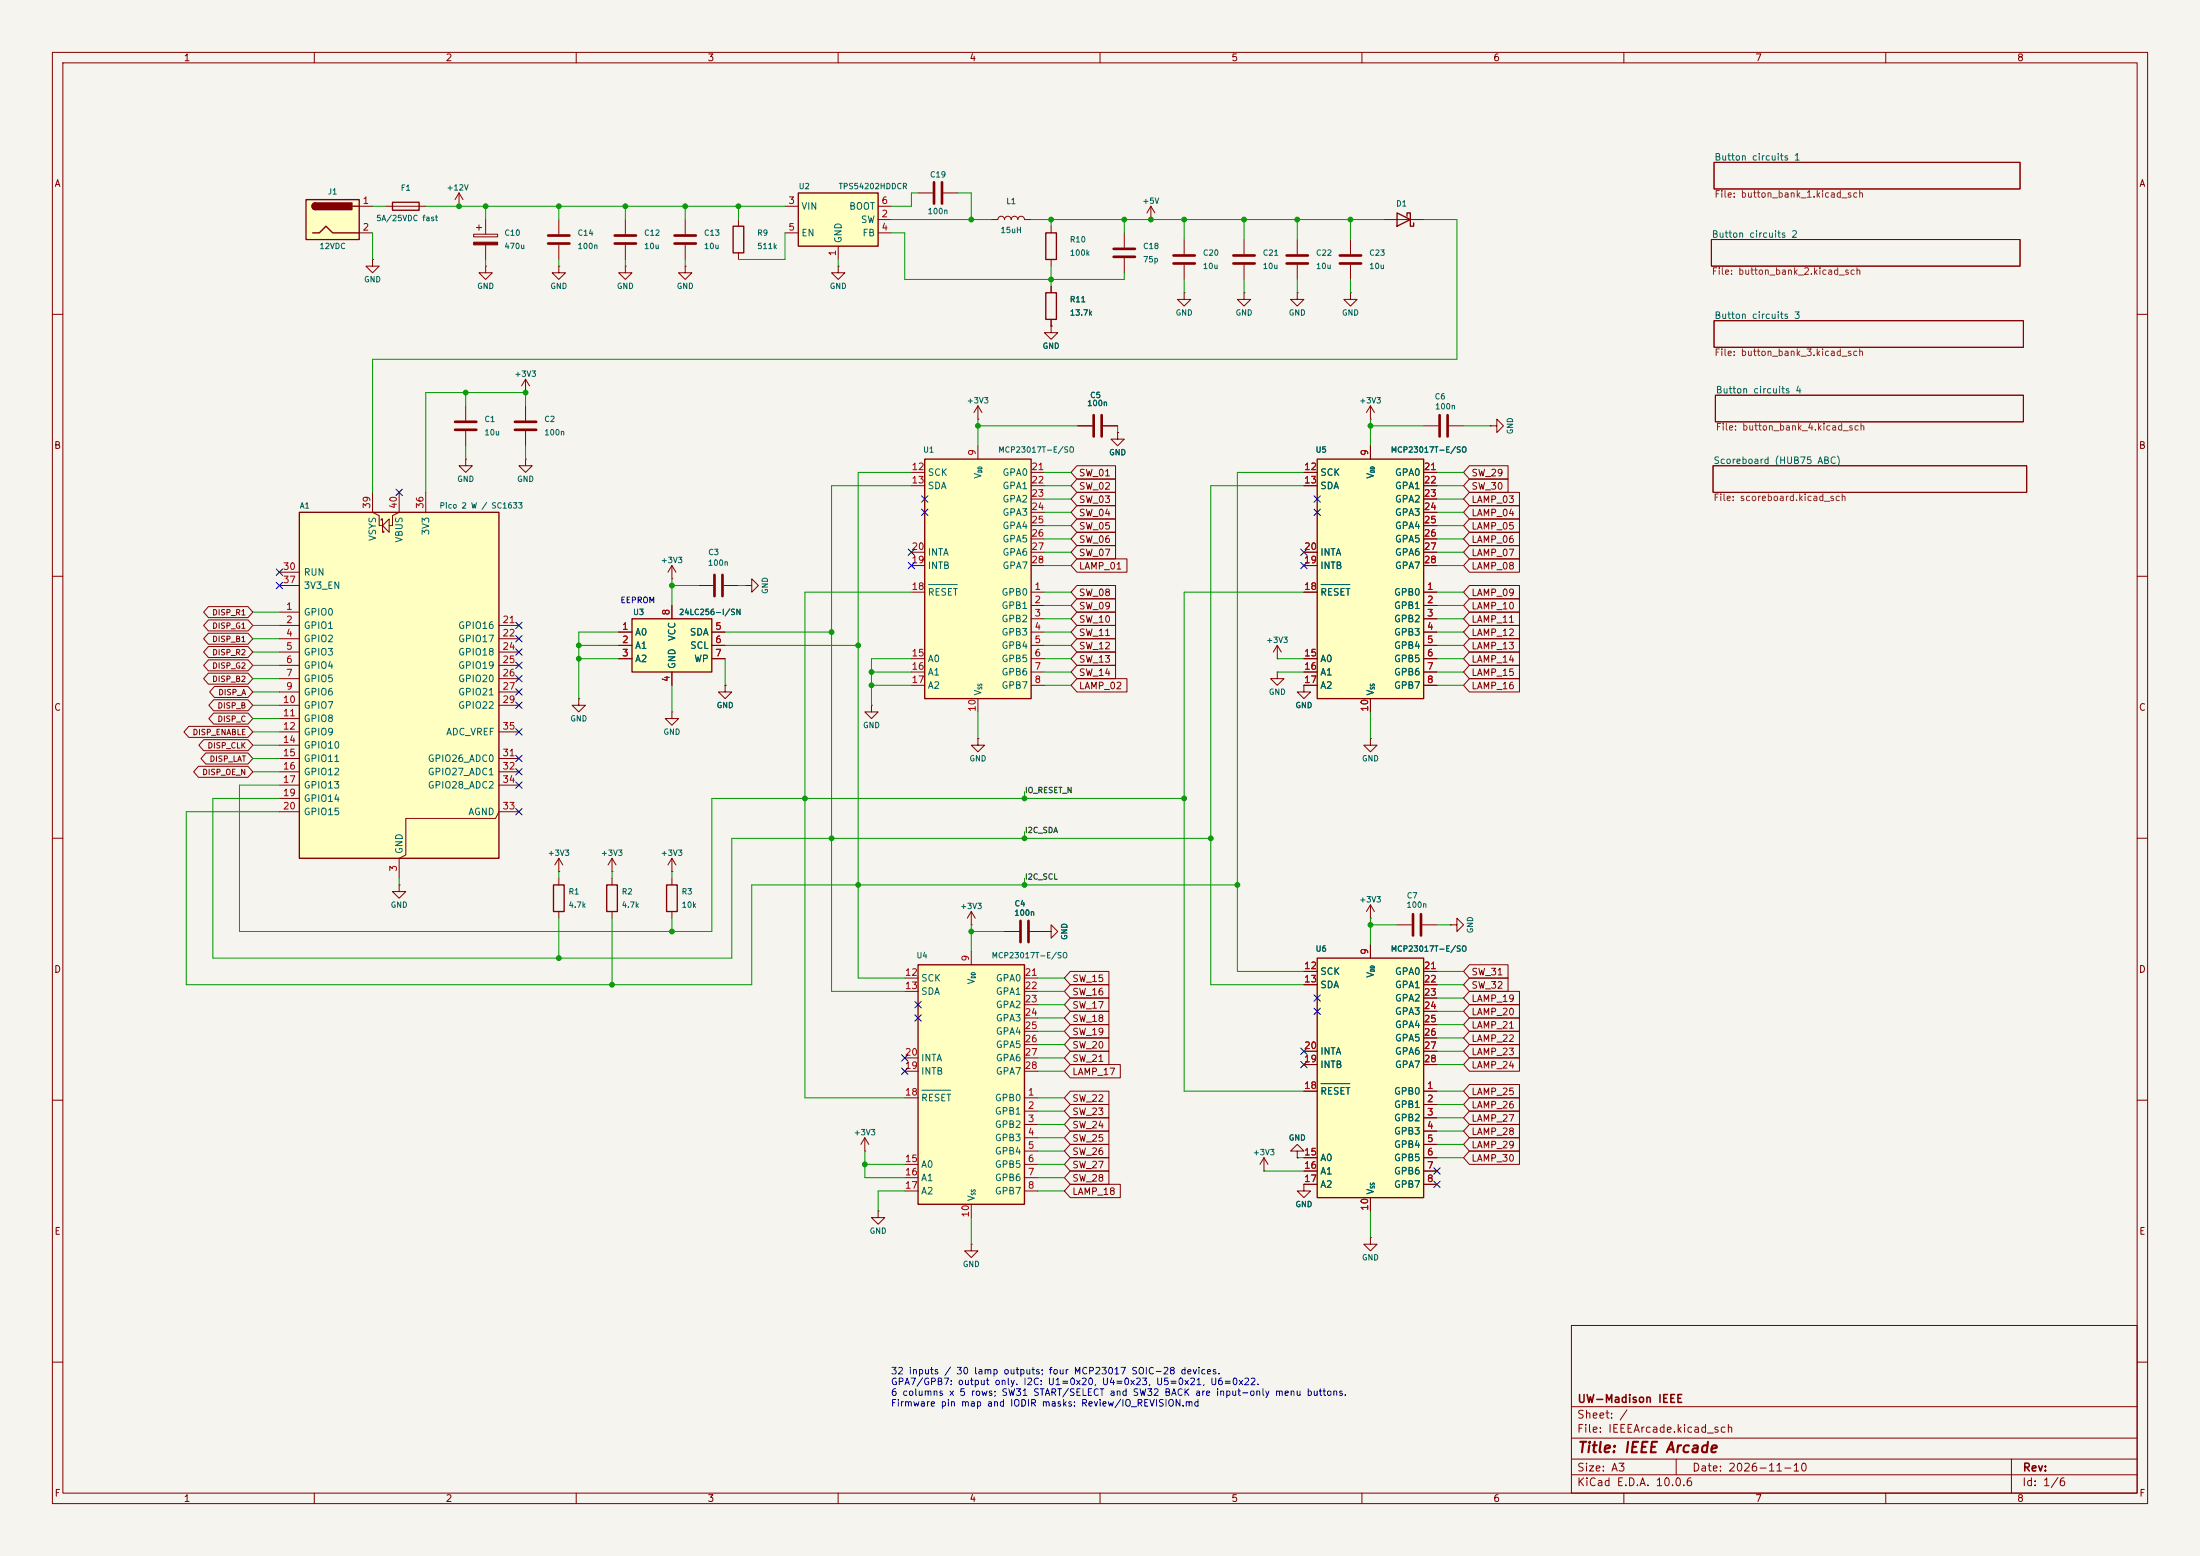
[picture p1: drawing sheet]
<svg xmlns="http://www.w3.org/2000/svg" width="420mm" height="297mm" viewBox="0 0 420 297" stroke-linecap="round" stroke-linejoin="round" font-family="sans-serif">
<path d="M0 0h420v297h-420z" fill="#f5f4ef" stroke="#f5f4ef" stroke-width=".19"/>
<g fill="none" stroke="#840000" stroke-width=".19">
<path d="M10 10h400v277h-400zM12 12h396v273h-396zM60 10v2M110 10v2M160 10v2M210 10v2M260 10v2M310 10v2M360 10v2M327.2 31h58.4v5.1h-58.4zM326.7 45.7h58.9v5.1h-58.9zM10 60h2"/>
<path d="M88.9 77.5v2.8M327.2 61.2h59.1v5.1h-59.1zM327.5 75.4h58.8v5.1h-58.8zM408 60h2M88.9 87.6v1.3h1.3l-1.3 1.3-1.3-1.3h1.3M88.9 87.6h.1M88.9 82.3v2.8M100.3 87.6v1.3h1.3l-1.3 1.3-1.2-1.3h1.2M100.3 87.6h.1M327 88.9h59.9v5.1h-59.9zM10 110h2M408 110h2"/>
<path d="M10 160h2M408 160h2M106.7 167.6v1.3M106.7 174v1.3M116.8 167.6v1.3M116.8 174v1.3M128.3 167.6v1.3M128.3 174v1.3M10 210h2M408 210h2M300 253h108v32h-108zM10 260h2"/>
<path d="M300 278.5h108M300 274.5h108M300 268.5h108M320 278.5v3M384 278.5v6.5M408 260h2M60 285v2M110 285v2M160 285v2M210 285v2M260 285v2M300 281.5h108"/>
<path d="M310 285v2M360 285v2"/>
</g>
<path d="M105.7 168.9h2v5.1h-2zM115.8 168.9h2.1v5.1h-2.1zM127.3 168.9h2v5.1h-2z" fill="none" stroke="#840000" stroke-width=".25"/>
<path d="M86.9 80.5h4M86.9 82h4" fill="none" stroke="#840000" stroke-width=".51"/>
<path d="M176.5 87.6h20.3v45.8h-20.3z" fill="#ffffc2"/>
<path d="M266.7 40.6l2.5 1.3-2.5 1.3zM268.6 41.3v-.7h.6v2.6h.7v-.7M176.5 87.6h20.3v45.8h-20.3z" fill="none" stroke="#840000" stroke-width=".25"/>
<g fill="none" stroke="#840000" stroke-width=".19">
<path d="M247.6 55.9v1.3h1.3l-1.3 1.2-1.2-1.2h1.2M247.6 55.9h.1M257.8 45.7v2.8M257.8 50.5v2.8M264.2 41.9h7.6M174 90.2h2.5M174 92.7h2.5M186.7 85.1v2.5M196.8 90.2h2.6M196.8 92.7h2.6M196.8 95.3h2.6M196.8 97.8h2.6"/>
<path d="M174 113h2.5M174 108h2.5M174 105.4h2.5M196.8 113h2.6M196.8 115.6h2.6M196.8 118.1h2.6M196.8 108h2.6M196.8 105.4h2.6M196.8 100.3h2.6M196.8 102.9h2.6M174 125.7h2.5M174 128.3h2.5"/>
<path d="M174 130.8h2.5M186.7 133.4v2.5M196.8 120.7h2.6M196.8 123.2h2.6M196.8 125.7h2.6M196.8 128.3h2.6M196.8 130.8h2.6"/>
</g>
<path d="M177.3 111.6h5.5" fill="none" stroke="#006464" stroke-width=".19"/>
<path d="M255.8 48.8h4M255.8 50.3h4" fill="none" stroke="#840000" stroke-width=".51"/>
<path d="M57.1 97.8h38.1v66h-38.1z" fill="#ffffc2"/>
<path d="M57.1 97.8h38.1v66h-38.1z" fill="none" stroke="#840000" stroke-width=".25"/>
<g fill="none" stroke="#840000" stroke-width=".19">
<path d="M71.1 49.5v1.3h1.3l-1.3 1.3-1.3-1.3h1.3M71.1 49.5h.1M71.1 94v3.8l1.3 .6v1.9h.6M72.8 99.3v-.2h.2v2.5h.3v-.3M76.2 94v3.8l-1.3 .6v1.9h-.6M81.3 94v3.8M53.3 116.8h3.8M53.3 119.4h3.8M53.3 109.2h3.8M53.3 111.8h3.8M73 100.3l1.3-1.2v2.5zM95.2 119.4h3.9"/>
<path d="M53.3 121.9h3.8M53.3 124.5h3.8M53.3 127h3.8M53.3 129.5h3.8M53.3 132.1h3.8M53.3 134.6h3.8M53.3 137.2h3.8M53.3 139.7h3.8M95.2 121.9h3.9M95.2 124.5h3.9M95.2 127h3.9M95.2 129.5h3.9"/>
<path d="M95.2 132.1h3.9M95.2 134.6h3.9M95.2 139.7h3.9M53.3 142.2h3.8M53.3 144.8h3.8M53.3 147.3h3.8M53.3 149.9h3.8M53.3 152.4h3.8M53.3 154.9h3.8M95.2 144.8h3.9M95.2 147.3h3.9M95.2 149.9h3.9"/>
<path d="M99.1 154.9h-3.9l-.6 1.3h-17.1v7l-1.3 .6v3.8"/>
</g>
<path d="M58.4 38.1h10.2v7.6h-10.2z" fill="#ffffc2"/>
<path d="M58.4 38.1h10.2v7.6h-10.2zM60.2 38.7a.64 .64 0 0 0-.6 .7 .64 .64 0 0 0 .6 .6M67.3 39.4h1.3M59.7 44.5h1.3l1.2-1.3 1.3 1.3h5.1" fill="none" stroke="#840000" stroke-width=".25"/>
<g fill="#840000" stroke="#840000" stroke-width=".25">
<path d="M59.7 38.9l.5-.2v1.3a.63 .63 0 0 1-.6-.4 .63 .63 0 0 1 .1-.7z"/>
<path d="M60.2 38.7h7v1.3h-7z"/>
</g>
<g fill="none" stroke="#840000" stroke-width=".19">
<path d="M68.6 39.4h2.5M68.6 44.5h2.5M237.5 45.7v2.8M237.5 50.5v2.8M100.3 74.9h.1M100.3 72.4l-.7 1.3M100.3 72.4l.8 1.3M100.3 72.4v2.5M100.3 77.5v2.8M100.3 82.3v2.8M185.4 237.5v1.3h1.3l-1.3 1.2-1.3-1.2h1.3M185.4 237.5h.1"/>
<path d="M261.6 236.2v1.3h1.3l-1.3 1.3-1.3-1.3h1.3M261.6 236.2h.1"/>
</g>
<path d="M235.5 48.8h4M235.5 50.3h4M98.3 80.5h4.1M98.3 82h4.1" fill="none" stroke="#840000" stroke-width=".51"/>
<path d="M152.4 36.8h15.2v10.2h-15.2z" fill="#ffffc2"/>
<path d="M74.9 38.6h5.1v1.5h-5.1zM152.4 36.8h15.2v10.2h-15.2zM140 43.2h2v5.1h-2zM199.6 55.9h2.1v5.1h-2.1z" fill="none" stroke="#840000" stroke-width=".25"/>
<g fill="none" stroke="#840000" stroke-width=".19">
<path d="M73.7 39.4h7.6M149.9 39.4h2.5M167.6 39.4h2.6M219.7 39.4l-.8 1.2M219.7 39.4l.8 1.2M219.7 39.4v2.5M106.7 50.8v1.3h1.2l-1.2 1.2-1.3-1.2h1.3M106.7 50.8h.1M106.7 41.9v2.8M106.7 46.7v2.8M119.4 50.8v1.3h1.2l-1.2 1.2-1.3-1.2h1.3M119.4 50.8h.1"/>
<path d="M119.4 41.9v2.8M119.4 46.7v2.8M130.8 50.8v1.3h1.3l-1.3 1.2-1.3-1.2h1.3M130.8 50.8h.1M130.8 41.9v2.8M130.8 46.7v2.8M141 41.9v1.3M141 48.3v1.2M149.9 44.5h2.5M160 50.8v1.3h1.3l-1.3 1.2-1.3-1.2h1.3M160 50.8h.1M160 47v2.5"/>
<path d="M167.6 41.9h2.6M167.6 44.5h2.6M200.7 54.6v1.3M219.7 41.9h.1M226.1 55.9v1.3h1.2l-1.2 1.2-1.3-1.2h1.3M226.1 55.9h.1M226.1 45.7v2.8M226.1 50.5v2.8M237.5 55.9v1.3h1.3l-1.3 1.2-1.3-1.2h1.3M237.5 55.9h.1M257.8 55.9v1.3h1.3l-1.3 1.2-1.3-1.2h1.3M257.8 55.9h.1"/>
<path d="M186.7 77.5l-.8 1.2M186.7 77.5l.8 1.2M186.7 77.5v2.5M200.7 62.2v1.3h1.2l-1.2 1.3-1.3-1.3h1.3M200.7 62.2h.1M200.7 61v1.2M186.7 80h.1"/>
</g>
<path d="M104.6 45h4.1M104.6 46.5h4.1M117.3 45h4.1M117.3 46.5h4.1M128.8 45h4M128.8 46.5h4M224 48.8h4.1M224 50.3h4.1" fill="none" stroke="#840000" stroke-width=".51"/>
<path d="M175.3 184.2h20.3v45.7h-20.3z" fill="#ffffc2"/>
<path d="M175.3 184.2h20.3v45.7h-20.3z" fill="none" stroke="#840000" stroke-width=".25"/>
<g fill="none" stroke="#840000" stroke-width=".19">
<path d="M133.3 111.8h2.8M138.2 111.8h2.8M172.7 186.7h2.6M172.7 189.2h2.6M185.4 181.6v2.6M195.6 186.7h2.5M195.6 189.2h2.5M195.6 191.8h2.5M195.6 194.3h2.5M195.6 196.9h2.5M195.6 199.4h2.5M172.7 209.6h2.6"/>
<path d="M172.7 204.5h2.6M172.7 201.9h2.6M195.6 209.6h2.5M195.6 212.1h2.5M195.6 214.6h2.5M195.6 217.2h2.5M195.6 219.7h2.5M195.6 204.5h2.5M195.6 201.9h2.5M172.7 222.2h2.6M172.7 224.8h2.6M172.7 227.3h2.6"/>
<path d="M185.4 229.9v2.5M195.6 222.2h2.5M195.6 224.8h2.5M195.6 227.3h2.5"/>
</g>
<path d="M176 208.1h5.5" fill="none" stroke="#006464" stroke-width=".19"/>
<path d="M136.4 109.7v4.1M137.9 109.7v4.1" fill="none" stroke="#840000" stroke-width=".51"/>
<path d="M120.6 118.1h15.3v10.2h-15.3z" fill="#ffffc2"/>
<path d="M120.6 118.1h15.3v10.2h-15.3z" fill="none" stroke="#840000" stroke-width=".25"/>
<g fill="none" stroke="#840000" stroke-width=".19">
<path d="M87.6 39.4h.1M87.6 36.8l-.7 1.3M87.6 36.8l.8 1.3M87.6 36.8v2.6M214.6 44.5v2.7M214.6 49.3v2.8M247.6 45.7v2.8M247.6 50.5v2.8M261.6 77.5l-.7 1.2M261.6 77.5l.8 1.2M261.6 77.5v2.5M205.7 81.3h2.8"/>
<path d="M210.6 81.3h2.8M213.4 82.6v1.2h1.2l-1.2 1.3-1.3-1.3h1.3M213.4 82.6h.1M261.6 80h.1M271.8 81.3h2.8M276.6 81.3h2.8M284.5 81.3h1.2v-1.3l1.3 1.3-1.3 1.3v-1.3M284.5 81.3h.1M128.3 110.5h.1M128.3 108v2.5M128.3 115.6v2.5M128.3 108l-.8 1.2"/>
<path d="M128.3 108l.7 1.2M142.2 111.8h1.3v-1.3l1.3 1.3-1.3 1.2v-1.2M142.2 111.8h.1M110.5 133.4v1.2h1.3l-1.3 1.3-1.3-1.3h1.3M110.5 133.4h.1M118.1 120.7h2.5M118.1 123.2h2.5M118.1 125.7h2.5M128.3 135.9v1.3h1.2l-1.2 1.2-1.3-1.2h1.3M128.3 135.9h.1M128.3 128.3v2.5M135.9 120.7h2.5"/>
<path d="M135.9 123.2h2.5M135.9 125.7h2.5M138.4 130.8v1.3h1.3l-1.3 1.3-1.2-1.3h1.2M138.4 130.8h.1M243.8 128.3v1.2h1.3l-1.3 1.3-1.2-1.3h1.2M243.8 128.3h.1M248.9 130.8v1.3h1.3l-1.3 1.3-1.3-1.3h1.3M248.9 130.8h.1M106.7 166.4h.1M106.7 163.8l-.8 1.3M106.7 163.8l.7 1.3M106.7 163.8v2.6"/>
<path d="M116.8 166.4h.1M116.8 163.8l-.7 1.3M116.8 163.8l.8 1.3M116.8 163.8v2.6M128.3 166.4h.1M128.3 163.8v2.6M128.3 163.8l-.8 1.3M128.3 163.8l.7 1.3M165.1 219.7h.1M165.1 217.2l-.8 1.2M165.1 217.2l.8 1.2M165.1 217.2v2.5"/>
<path d="M167.6 231.1v1.3h1.3l-1.3 1.3-1.2-1.3h1.2M167.6 231.1h.1"/>
</g>
<path d="M212.6 47.5h4.1M212.6 49h4.1M245.6 48.8h4.1M245.6 50.3h4.1M208.8 79.2v4.1M210.3 79.2v4.1M274.8 79.2v4.1M276.4 79.2v4.1" fill="none" stroke="#840000" stroke-width=".51"/>
<path d="M251.5 87.6h20.3v45.8h-20.3z" fill="#ffffc2"/>
<path d="M251.5 87.6h20.3v45.8h-20.3z" fill="none" stroke="#840000" stroke-width=".25"/>
<g fill="none" stroke="#840000" stroke-width=".19">
<path d="M248.9 90.2h2.6M248.9 92.7h2.6M261.6 85.1v2.5M271.8 90.2h2.5M271.8 92.7h2.5M271.8 95.3h2.5M271.8 97.8h2.5M248.9 113h2.6M248.9 108h2.6M248.9 105.4h2.6M271.8 113h2.5M271.8 115.6h2.5"/>
<path d="M271.8 118.1h2.5M271.8 108h2.5M271.8 105.4h2.5M271.8 100.3h2.5M271.8 102.9h2.5M166.4 134.6v1.3h1.2l-1.2 1.3-1.3-1.3h1.3M166.4 134.6h.1M243.8 125.7h.1M243.8 123.2l-.7 1.3M243.8 123.2l.8 1.3M243.8 123.2v2.5M248.9 125.7h2.6"/>
<path d="M248.9 128.3h2.6M248.9 130.8h2.6M261.6 133.4v2.5M271.8 120.7h2.5M271.8 123.2h2.5M271.8 125.7h2.5M271.8 128.3h2.5M271.8 130.8h2.5M186.7 141v1.2h1.3l-1.3 1.3-1.3-1.3h1.3M186.7 141h.1M261.6 141v1.2h1.3l-1.3 1.3-1.3-1.3h1.3M261.6 141h.1"/>
<path d="M261.6 175.3h.1M261.6 172.7v2.6M261.6 172.7l-.7 1.3M261.6 172.7l.8 1.3M247.6 219.7h1.3l-1.3-1.3-1.2 1.3h1.2v1.3M241.3 223.5h.1M241.3 221l-.8 1.2M241.3 221l.8 1.2M241.3 221v2.5M247.6 221h.1"/>
</g>
<path d="M252.2 111.6h5.5" fill="none" stroke="#006464" stroke-width=".19"/>
<path d="M251.5 182.9h20.3v45.7h-20.3z" fill="#ffffc2"/>
<path d="M199.6 44.5h2.1v5h-2.1zM251.5 182.9h20.3v45.7h-20.3z" fill="none" stroke="#840000" stroke-width=".25"/>
<g fill="none" stroke="#840000" stroke-width=".19">
<path d="M175.3 36.8h2.8M180.1 36.8h2.8M90.4 44.7h4.6v.5h-4.6zM90.9 43.4h1M91.4 42.9v1M92.7 50.8v1.3h1.3l-1.3 1.2-1.3-1.2h1.3M92.7 50.8h.1M92.7 41.9v2.8M92.7 46.7v2.8M189.2 41.9h1.3a.64 .64 0 0 1 .6-.6 .64 .64 0 0 1 .7 .6 .64 .64 0 0 1 .6-.6 .64 .64 0 0 1 .6 .6 .64 .64 0 0 1 .7-.6 .64 .64 0 0 1 .6 .6 .64 .64 0 0 1 .6-.6 .64 .64 0 0 1 .7 .6h1.2M200.7 43.2v1.3M200.7 49.5v1.3"/>
<path d="M200.7 54.6v1.3M200.7 62.2h.1M200.7 61v1.2M205.6 94h7.4v2.5h-7.4l-1.1-1.2zM205.6 88.9h7.4v2.5h-7.4l-1.1-1.2zM205.6 91.4h7.4v2.6h-7.4l-1.1-1.3zM205.6 96.5h7.4v2.6h-7.4l-1.1-1.3zM205.6 99.1h7.4v2.5h-7.4l-1.1-1.3zM205.7 81.3h2.8M210.6 81.3h2.8M213.4 82.6h.1M248.9 90.2h2.6"/>
<path d="M248.9 92.7h2.6M261.6 85.1v2.5M271.8 90.2h2.5M271.8 92.7h2.5M271.8 95.3h2.5M271.8 97.8h2.5M280.5 91.4h7.4v2.6h-7.4l-1.1-1.3zM280.5 94h9.6v2.5h-9.6l-1.1-1.2zM280.5 96.5h9.6v2.6h-9.6l-1.1-1.3zM280.5 99.1h9.6v2.5h-9.6l-1.1-1.3zM280.5 88.9h7.4v2.5h-7.4l-1.1-1.2zM39.8 118.3h7.5l1 1.1-1 1h-7.5l-.9-1z"/>
<path d="M39.8 115.8h7.5l1 1-1 1.1h-7.5l-.9-1.1zM128.3 115.6v2.5M205.6 111.8h7.4v2.5h-7.4l-1.1-1.3zM205.6 114.3h7.4v2.5h-7.4l-1.1-1.2zM205.6 116.8h7.4v2.6h-7.4l-1.1-1.3zM205.6 119.4h7.4v2.5h-7.4l-1.1-1.2zM205.6 101.6h7.4v2.5h-7.4l-1.1-1.2zM205.6 104.1h7.4v2.6h-7.4l-1.1-1.3zM205.6 106.7h9.5v2.5h-9.5l-1.1-1.2zM248.9 113h2.6M248.9 108h2.6M248.9 105.4h2.6"/>
<path d="M271.8 113h2.5M271.8 115.6h2.5M271.8 118.1h2.5M271.8 108h2.5M271.8 105.4h2.5M271.8 100.3h2.5M271.8 102.9h2.5M280.5 116.8h9.6v2.6h-9.6l-1.1-1.3zM280.5 104.1h9.6v2.6h-9.6l-1.1-1.3zM280.5 106.7h9.6v2.5h-9.6l-1.1-1.2zM280.5 101.6h9.6v2.5h-9.6l-1.1-1.2zM280.5 119.4h9.6v2.5h-9.6l-1.1-1.2z"/>
<path d="M280.5 111.8h9.6v2.5h-9.6l-1.1-1.3zM280.5 114.3h9.6v2.5h-9.6l-1.1-1.2zM36 138.6h11.3l1 1.1-1 1.1h-11.3l-.9-1.1zM39.8 128.5h7.5l1 1-1 1.1h-7.5l-.9-1.1zM39.8 125.9h7.5l1 1.1-1 1.1h-7.5l-.9-1.1zM39.8 120.9h7.5l1 1-1 1.1h-7.5l-.9-1.1zM39.8 123.4h7.5l1 1.1-1 1h-7.5l-.9-1zM40.8 133.6h6.5l1 1-1 1.1h-6.5l-.9-1.1zM40.8 136.1h6.5l1 1.1-1 1h-6.5l-.9-1zM40.9 131h6.4l1 1.1-1 1h-6.4l-.9-1zM118.1 120.7h2.5M118.1 123.2h2.5"/>
<path d="M118.1 125.7h2.5M128.3 128.3v2.5M135.9 120.7h2.5M135.9 123.2h2.5M135.9 125.7h2.5M138.4 130.8h.1M205.6 121.9h7.4v2.6h-7.4l-1.1-1.3zM205.6 124.5h7.4v2.5h-7.4l-1.1-1.3zM205.6 127h7.4v2.5h-7.4l-1.1-1.2zM205.6 129.5h9.5v2.6h-9.5l-1.1-1.3zM248.9 130.8h.1M248.9 125.7h2.6"/>
<path d="M248.9 128.3h2.6M248.9 130.8h2.6M261.6 133.4v2.5M271.8 120.7h2.5M271.8 123.2h2.5M271.8 125.7h2.5M271.8 128.3h2.5M271.8 130.8h2.5M280.5 121.9h9.6v2.6h-9.6l-1.1-1.3zM280.5 124.5h9.6v2.5h-9.6l-1.1-1.3zM280.5 127h9.6v2.5h-9.6l-1.1-1.2zM280.5 129.5h9.6v2.6h-9.6l-1.1-1.3z"/>
<path d="M37.9 146.3h9.4l1 1-1 1.1h-9.4l-.9-1.1zM38.9 141.2h8.4l1 1-1 1.1h-8.4l-.9-1.1zM39.3 143.7h8l1 1.1-1 1h-8l-.9-1zM76.2 168.9v1.3h1.3l-1.3 1.3-1.3-1.3h1.3M76.2 168.9h.1M185.4 176.5h.1M185.4 174l-.7 1.3M185.4 174l.8 1.3M185.4 174v2.5M191.8 177.8h2.8M196.6 177.8h2.8M199.4 177.8h1.3v-1.3l1.2 1.3-1.2 1.3v-1.3"/>
<path d="M199.4 177.8h.1M266.7 176.5h2.8M271.5 176.5h2.8M276.9 176.5h1.2v-1.2l1.3 1.2-1.3 1.3v-1.3M276.9 176.5h.1M204.3 188h7.4v2.5h-7.4l-1.1-1.3zM204.3 190.5h7.4v2.5h-7.4l-1.1-1.2zM204.3 193h7.4v2.6h-7.4l-1.1-1.3zM204.3 195.6h7.4v2.5h-7.4l-1.1-1.2zM204.3 198.1h7.4v2.6h-7.4l-1.1-1.3zM204.3 185.4h7.4v2.6h-7.4l-1.1-1.3zM248.9 185.4h2.6"/>
<path d="M248.9 188h2.6M261.6 180.3v2.6M271.8 185.4h2.5M271.8 188h2.5M271.8 190.5h2.5M271.8 193h2.5M271.8 195.6h2.5M271.8 198.1h2.5M280.5 186.7h7.4v2.5h-7.4l-1.1-1.2zM280.5 189.2h9.6v2.6h-9.6l-1.1-1.3zM280.5 191.8h9.6v2.5h-9.6l-1.1-1.3zM280.5 194.3h9.6v2.6h-9.6l-1.1-1.3z"/>
<path d="M280.5 196.8h9.6v2.6h-9.6l-1.1-1.3zM280.5 199.4h9.6v2.5h-9.6l-1.1-1.2zM280.5 184.1h7.4v2.6h-7.4l-1.1-1.3zM204.3 208.3h7.4v2.5h-7.4l-1.1-1.2zM204.3 210.8h7.4v2.6h-7.4l-1.1-1.3zM204.3 213.4h7.4v2.5h-7.4l-1.1-1.3zM204.3 215.9h7.4v2.5h-7.4l-1.1-1.2zM204.3 218.4h7.4v2.6h-7.4l-1.1-1.3zM204.3 200.7h7.4v2.5h-7.4l-1.1-1.3zM204.3 203.2h9.6v2.5h-9.6l-1.1-1.2zM248.9 208.3h2.6M248.9 203.2h2.6"/>
<path d="M248.9 200.7h2.6M271.8 208.3h2.5M271.8 210.8h2.5M271.8 213.4h2.5M271.8 215.9h2.5M271.8 218.4h2.5M271.8 203.2h2.5M271.8 200.7h2.5M280.5 209.5h9.6v2.6h-9.6l-1.1-1.3zM280.5 212.1h9.6v2.5h-9.6l-1.1-1.2zM280.5 217.2h9.6v2.5h-9.6l-1.1-1.3zM280.5 219.7h9.6v2.6h-9.6l-1.1-1.3z"/>
<path d="M280.5 201.9h9.6v2.6h-9.6l-1.1-1.3zM280.5 207h9.6v2.6h-9.6l-1.1-1.3zM280.5 214.6h9.6v2.6h-9.6l-1.1-1.3zM204.3 221h7.4v2.5h-7.4l-1.1-1.3zM204.3 223.5h7.4v2.6h-7.4l-1.1-1.3zM204.3 226.1h9.6v2.5h-9.6l-1.1-1.3zM247.6 221h.1M248.9 226.1v1.2h1.3l-1.3 1.3-1.3-1.3h1.3M248.9 226.1h.1M248.9 221h2.6M248.9 223.5h2.6M248.9 226.1h2.6"/>
<path d="M261.6 228.6v2.5M271.8 221h2.5M271.8 223.5h2.5M271.8 226.1h2.5"/>
</g>
<path d="M252.2 111.6h5.5M252.2 206.8h5.5" fill="none" stroke="#006464" stroke-width=".19"/>
<path d="M178.3 34.8v4.1M179.8 34.8v4.1M194.8 175.8v4M196.3 175.8v4M269.7 174.5v4.1M271.3 174.5v4.1" fill="none" stroke="#840000" stroke-width=".51"/>
<path d="M90.4 46.2h4.6v.5h-4.6z" fill="#840000" stroke="#840000" stroke-width=".19"/>
<g fill="none" stroke="#009600" stroke-width=".19">
<path d="M71.1 39.4h2.6M81.3 39.4h68.6M92.7 39.4v2.5M106.7 39.4v2.5M119.4 39.4v2.5M130.8 39.4v2.5M141 39.4v2.5M175.3 36.8h-1.3v2.6h-3.8M182.9 36.8h2.5v5.1M71.1 44.5v5M92.7 49.5v1.3M106.7 49.5v1.3"/>
<path d="M119.4 49.5v1.3M130.8 49.5v1.3M149.9 44.5v5h-8.9M160 49.5v1.3M170.2 44.5h2.5v8.8h41.9v-1.2M170.2 41.9h19M196.8 41.9h67.4M200.7 41.9v1.3M200.7 50.8v3.8M214.6 41.9v2.6M226.1 41.9v3.8M226.1 53.3v2.6"/>
<path d="M237.5 41.9v3.8M237.5 53.3v2.6M247.6 41.9v3.8M247.6 53.3v2.6M257.8 41.9v3.8M257.8 53.3v2.6M271.8 41.9h6.3v26.7h-207v25.4M88.9 74.9v2.6M100.3 77.5v-2.6h-19v19.1M88.9 85.1v2.5M100.3 85.1v2.5M174 92.7h-15.3v96.5h14"/>
<path d="M174 90.2h-10.2v96.5h8.9M186.7 81.3h19M186.7 80v5.1M199.4 90.2h5.1M199.4 97.8h5.1M199.4 92.7h5.1M199.4 95.3h5.1M213.4 81.3v1.3M248.9 90.2h-12.7v95.2h12.7M248.9 92.7h-17.8v95.3h17.8M261.6 81.3h10.2M261.6 80v5.1"/>
<path d="M274.3 90.2h5.1M274.3 97.8h5.1M274.3 92.7h5.1M274.3 95.3h5.1M279.4 81.3h5.1M48.3 116.8h5M48.3 119.4h5M128.3 111.8h5M128.3 110.5v5.1M141 111.8h1.2M174 113h-20.3v96.6h19M199.4 100.3h5.1"/>
<path d="M199.4 113h5.1M199.4 102.9h5.1M199.4 108h5.1M199.4 118.1h5.1M199.4 115.6h5.1M199.4 105.4h5.1M248.9 113h-22.8v95.3h22.8M274.3 100.3h5.1M274.3 113h5.1M274.3 102.9h5.1M274.3 108h5.1M274.3 118.1h5.1"/>
<path d="M274.3 115.6h5.1M274.3 105.4h5.1M48.3 137.2h5M48.3 139.7h5M48.3 129.5h5M48.3 134.6h5M48.3 132.1h5M48.3 127h5M48.3 121.9h5M48.3 124.5h5M110.5 123.2h7.6M110.5 125.7h7.6"/>
<path d="M118.1 120.7h-7.6v12.7M128.3 130.8v5.1M138.4 123.2h25.4M138.4 120.7h20.3M138.4 125.7v5.1M166.4 128.3h7.6M166.4 130.8h7.6M174 125.7h-7.6v8.9M186.7 135.9v5.1M199.4 123.2h5.1M199.4 120.7h5.1M199.4 125.7h5.1"/>
<path d="M199.4 128.3h5.1M199.4 130.8h5.1M243.8 125.7h5.1M243.8 128.3h5.1M261.6 135.9v5.1M274.3 123.2h5.1M274.3 120.7h5.1M274.3 125.7h5.1M274.3 128.3h5.1M274.3 130.8h5.1M48.3 142.2h5M48.3 147.3h5"/>
<path d="M48.3 144.8h5M53.3 152.4h-12.7v30.5h99.1v-22.9h91.4M53.3 149.9h-7.6v27.9h90.2v-25.4h90.2M53.3 154.9h-17.7v33.1h107.9v-19.1h92.7M195.6 151.1v1.3M195.6 158.8v1.2M76.2 167.6v1.3M106.7 166.4v1.2M106.7 175.3v7.6M116.8 166.4v1.2M116.8 175.3v12.7M128.3 166.4v1.2"/>
<path d="M128.3 175.3v2.5M185.4 177.8h6.4M185.4 176.5v5.1M195.6 167.6v1.3M261.6 175.3v5M261.6 176.5h5.1M274.3 176.5h2.6M198.1 189.2h5.1M198.1 186.7h5.1M198.1 194.3h5.1M198.1 196.9h5.1M198.1 191.8h5.1"/>
<path d="M198.1 199.4h5.1M274.3 188h5.1M274.3 185.4h5.1M274.3 195.6h5.1M274.3 198.1h5.1M274.3 193h5.1M274.3 190.5h5.1M165.1 219.7v5.1h7.6M198.1 209.6h5.1M198.1 219.7h5.1M198.1 217.2h5.1M198.1 212.1h5.1"/>
<path d="M198.1 214.6h5.1M198.1 204.5h5.1M198.1 201.9h5.1M274.3 208.3h5.1M274.3 213.4h5.1M274.3 218.4h5.1M274.3 215.9h5.1M274.3 200.7h5.1M274.3 210.8h5.1M274.3 203.2h5.1M165.1 222.2h7.6M172.7 227.3h-5.1v3.8"/>
<path d="M185.4 232.4v5.1M198.1 222.2h5.1M198.1 224.8h5.1M198.1 227.3h5.1M241.3 223.5h7.6M247.6 221h1.3M261.6 231.1v5.1M274.3 221h5.1"/>
</g>
<g fill="none" stroke="#000084" stroke-width=".19">
<path d="M75.6 93.4l1.2 1.2M76.8 93.4l-1.2 1.2M175.9 94.6l1.2 1.3M175.9 97.2l1.2 1.2M177.1 94.6l-1.2 1.3M177.1 97.2l-1.2 1.2M250.9 94.6l1.2 1.3M250.9 97.2l1.2 1.2M252.1 94.6l-1.2 1.3M252.1 97.2l-1.2 1.2M52.7 111.2l1.2 1.2M52.7 108.6l1.2 1.2"/>
<path d="M53.9 111.2l-1.2 1.2M53.9 108.6l-1.2 1.2M98.5 118.8l1.2 1.2M99.7 118.8l-1.2 1.2M173.4 107.3l1.2 1.3M173.4 104.8l1.2 1.2M174.6 107.3l-1.2 1.3M174.6 104.8l-1.2 1.2M248.3 107.3l1.2 1.3M248.3 104.8l1.2 1.2M249.5 107.3l-1.2 1.3M249.5 104.8l-1.2 1.2"/>
<path d="M98.5 123.9l1.2 1.2M98.5 121.3l1.2 1.2M98.5 139.1l1.2 1.2M98.5 134l1.2 1.2M98.5 126.4l1.2 1.2M98.5 131.5l1.2 1.2M98.5 128.9l1.2 1.2M99.7 123.9l-1.2 1.2M99.7 121.3l-1.2 1.2M99.7 139.1l-1.2 1.2M99.7 134l-1.2 1.2M99.7 126.4l-1.2 1.2"/>
<path d="M99.7 131.5l-1.2 1.2M99.7 128.9l-1.2 1.2M98.5 146.7l1.2 1.2M98.5 144.2l1.2 1.2M98.5 154.3l1.2 1.2M98.5 149.3l1.2 1.2M99.7 146.7l-1.2 1.2M99.7 144.2l-1.2 1.2M99.7 154.3l-1.2 1.2M99.7 149.3l-1.2 1.2M174.7 191.2l1.2 1.2M174.7 193.7l1.2 1.2"/>
<path d="M175.9 191.2l-1.2 1.2M175.9 193.7l-1.2 1.2M250.9 189.9l1.2 1.2M250.9 192.4l1.2 1.2M252.1 189.9l-1.2 1.2M252.1 192.4l-1.2 1.2M172.1 203.9l1.2 1.2M172.1 201.3l1.2 1.2M173.3 203.9l-1.2 1.2M173.3 201.3l-1.2 1.2M248.3 200.1l1.2 1.2M248.3 202.6l1.2 1.2"/>
<path d="M249.5 200.1l-1.2 1.2M249.5 202.6l-1.2 1.2M273.7 222.9l1.2 1.2M273.7 225.5l1.2 1.2M274.9 222.9l-1.2 1.2M274.9 225.5l-1.2 1.2"/>
</g>
<g fill="#009600" stroke="#009600" stroke-width=".19">
<circle cx="92.7" cy="39.4" r=".46"/>
<circle cx="87.6" cy="39.4" r=".46"/>
<circle cx="88.9" cy="74.9" r=".46"/>
<circle cx="100.3" cy="74.9" r=".46"/>
<circle cx="130.8" cy="39.4" r=".46"/>
<circle cx="141" cy="39.4" r=".46"/>
<circle cx="119.4" cy="39.4" r=".46"/>
<circle cx="106.7" cy="39.4" r=".46"/>
<circle cx="110.5" cy="125.7" r=".46"/>
<circle cx="128.3" cy="111.8" r=".46"/>
<circle cx="110.5" cy="123.2" r=".46"/>
<circle cx="116.8" cy="188" r=".46"/>
<circle cx="128.3" cy="177.8" r=".46"/>
<circle cx="163.8" cy="168.9" r=".46"/>
<circle cx="153.7" cy="152.4" r=".46"/>
<circle cx="158.7" cy="160" r=".46"/>
<circle cx="163.8" cy="123.2" r=".46"/>
<circle cx="158.7" cy="120.7" r=".46"/>
<circle cx="166.4" cy="128.3" r=".46"/>
<circle cx="166.4" cy="130.8" r=".46"/>
<circle cx="106.7" cy="182.9" r=".46"/>
<circle cx="165.1" cy="222.2" r=".46"/>
<circle cx="214.6" cy="41.9" r=".46"/>
<circle cx="226.1" cy="41.9" r=".46"/>
<circle cx="219.7" cy="41.9" r=".46"/>
<circle cx="247.6" cy="41.9" r=".46"/>
<circle cx="237.5" cy="41.9" r=".46"/>
<circle cx="257.8" cy="41.9" r=".46"/>
<circle cx="261.6" cy="81.3" r=".46"/>
<circle cx="185.4" cy="41.9" r=".46"/>
<circle cx="200.7" cy="53.3" r=".46"/>
<circle cx="186.7" cy="81.3" r=".46"/>
<circle cx="200.7" cy="41.9" r=".46"/>
<circle cx="195.6" cy="168.9" r=".46"/>
<circle cx="195.6" cy="160" r=".46"/>
<circle cx="195.6" cy="152.4" r=".46"/>
<circle cx="185.4" cy="177.8" r=".46"/>
<circle cx="236.2" cy="168.9" r=".46"/>
<circle cx="226.1" cy="152.4" r=".46"/>
<circle cx="261.6" cy="176.5" r=".46"/>
<circle cx="231.1" cy="160" r=".46"/>
</g>
<text font-size="2" fill="#840000" x="301" y="277.8">Title: IEEE Arcade</text>
<g font-size="1.5" fill="#840000">
<text x="301" y="268.1">UW-Madison IEEE</text>
<text x="300.9" y="273.8">File: IEEEArcade.kicad_sch</text>
<text x="300.9" y="271.1">Sheet: /</text>
<text x="300.9" y="281.2">Size: A3</text>
<text x="322.9" y="281.2">Date: 2026-11-10</text>
<text x="386" y="281.2">Rev:</text>
<text x="300.9" y="284">KiCad E.D.A. 10.0.6</text>
<text x="385.9" y="284">Id: 1/6</text>
</g>
<g font-size="1.3" fill="#840000">
<text x="35" y="12">1</text>
<text x="85" y="12">2</text>
<text x="135" y="12">3</text>
<text x="185" y="12">4</text>
<text x="235" y="12">5</text>
<text x="285" y="12">6</text>
<text x="335" y="12">7</text>
<text x="385" y="12">8</text>
<text x="10.3" y="36">A</text>
<text x="408.3" y="36">A</text>
<text x="10.2" y="86">B</text>
<text x="408.2" y="86">B</text>
<text x="205.9" y="91.2">SW_01</text>
<text x="205.9" y="93.8">SW_02</text>
<text x="280.8" y="93.8">SW_30</text>
<text x="280.8" y="91.2">SW_29</text>
<text x="205.9" y="96.3">SW_03</text>
<text x="205.9" y="98.8">SW_04</text>
<text x="205.9" y="101.4">SW_05</text>
<text x="280.8" y="96.3">LAMP_03</text>
<text x="280.8" y="98.8">LAMP_04</text>
<text x="280.8" y="101.4">LAMP_05</text>
<text x="205.9" y="103.9">SW_06</text>
<text x="205.9" y="106.5">SW_07</text>
<text x="280.8" y="106.5">LAMP_07</text>
<text x="280.8" y="103.9">LAMP_06</text>
<text x="205.9" y="109">LAMP_01</text>
<text x="280.8" y="109">LAMP_08</text>
<text x="205.9" y="114.1">SW_08</text>
<text x="205.9" y="116.6">SW_09</text>
<text x="205.9" y="119.2">SW_10</text>
<text x="280.8" y="119.2">LAMP_11</text>
<text x="280.8" y="114.1">LAMP_09</text>
<text x="280.8" y="116.6">LAMP_10</text>
<text x="205.9" y="121.7">SW_11</text>
<text x="205.9" y="124.2">SW_12</text>
<text x="280.8" y="121.7">LAMP_12</text>
<text x="280.8" y="124.2">LAMP_13</text>
<text x="205.9" y="126.8">SW_13</text>
<text x="205.9" y="129.3">SW_14</text>
<text x="205.9" y="131.9">LAMP_02</text>
<text x="280.8" y="126.8">LAMP_14</text>
<text x="280.8" y="129.3">LAMP_15</text>
<text x="280.8" y="131.9">LAMP_16</text>
<text x="10.2" y="136">C</text>
<text x="408.2" y="136">C</text>
<text x="10.2" y="186">D</text>
<text x="408.2" y="186">D</text>
<text x="204.6" y="190.3">SW_16</text>
<text x="204.6" y="187.7">SW_15</text>
<text x="280.8" y="189">SW_32</text>
<text x="280.8" y="191.6">LAMP_19</text>
<text x="280.8" y="186.5">SW_31</text>
<text x="204.6" y="192.8">SW_17</text>
<text x="204.6" y="195.4">SW_18</text>
<text x="204.6" y="197.9">SW_19</text>
<text x="280.8" y="194.1">LAMP_20</text>
<text x="280.8" y="196.6">LAMP_21</text>
<text x="204.6" y="200.4">SW_20</text>
<text x="204.6" y="203">SW_21</text>
<text x="280.8" y="199.2">LAMP_22</text>
<text x="280.8" y="201.7">LAMP_23</text>
<text x="204.6" y="205.5">LAMP_17</text>
<text x="280.8" y="204.3">LAMP_24</text>
<text x="280.8" y="209.3">LAMP_25</text>
<text x="204.6" y="210.6">SW_22</text>
<text x="204.6" y="213.1">SW_23</text>
<text x="204.6" y="215.7">SW_24</text>
<text x="280.8" y="211.9">LAMP_26</text>
<text x="280.8" y="214.4">LAMP_27</text>
<text x="204.6" y="218.2">SW_25</text>
<text x="204.6" y="220.8">SW_26</text>
<text x="280.8" y="219.5">LAMP_29</text>
<text x="280.8" y="217">LAMP_28</text>
<text x="204.6" y="223.3">SW_27</text>
<text x="204.6" y="225.8">SW_28</text>
<text x="280.8" y="222">LAMP_30</text>
<text x="204.6" y="228.4">LAMP_18</text>
<text x="10.3" y="236">E</text>
<text x="408.3" y="236">E</text>
<text x="10.3" y="286">F</text>
<text x="35" y="287">1</text>
<text x="85" y="287">2</text>
<text x="135" y="287">3</text>
<text x="185" y="287">4</text>
<text x="235" y="287">5</text>
<text x="285" y="287">6</text>
<text x="335" y="287">7</text>
<text x="385" y="287">8</text>
<text x="408.3" y="286">F</text>
</g>
<g font-size="1.3" fill="#006464">
<text x="327.2" y="31">Button circuits 1</text>
<text x="152.9" y="40.3">VIN</text>
<text x="162" y="40.3">BOOT</text>
<text x="152.9" y="45.4">EN</text>
<text x="161" y="46.5" transform="rotate(-90 161 46.5)">GND</text>
<text x="164.2" y="42.9">SW</text>
<text x="164.5" y="45.4">FB</text>
<text x="326.7" y="45.7">Button circuits 2</text>
<text x="327.2" y="61.2">Button circuits 3</text>
<text x="327.4" y="75.4">Button circuits 4</text>
<text x="327" y="88.9">Scoreboard (HUB75 ABC)</text>
<text x="177" y="91.1">SCK</text>
<text x="177" y="93.7">SDA</text>
<text x="187.7" y="91.5" transform="rotate(-90 187.7 91.5)">V</text>
<text x="191.3" y="91.1">GPA0</text>
<text x="191.3" y="93.7">GPA1</text>
<text x="251.9" y="91.1">SCK</text>
<text x="251.9" y="93.7">SDA</text>
<text x="262.6" y="91.5" transform="rotate(-90 262.6 91.5)">V</text>
<text x="266.2" y="91.1">GPA0</text>
<text x="266.2" y="93.7">GPA1</text>
<text x="191.3" y="96.2">GPA2</text>
<text x="191.3" y="98.8">GPA3</text>
<text x="191.3" y="101.3">GPA4</text>
<text x="266.2" y="96.2">GPA2</text>
<text x="266.2" y="98.8">GPA3</text>
<text x="266.2" y="101.3">GPA4</text>
<text x="72.1" y="103.4" transform="rotate(-90 72.1 103.4)">VSYS</text>
<text x="77.2" y="103.7" transform="rotate(-90 77.2 103.7)">VBUS</text>
<text x="82.2" y="102.3" transform="rotate(-90 82.2 102.3)">3V3</text>
<text x="177" y="106.4">INTA</text>
<text x="191.3" y="103.8">GPA5</text>
<text x="191.3" y="106.4">GPA6</text>
<text x="251.9" y="106.4">INTA</text>
<text x="266.2" y="103.8">GPA5</text>
<text x="266.2" y="106.4">GPA6</text>
<text x="57.9" y="110.2">RUN</text>
<text x="57.9" y="112.7">3V3_EN</text>
<text x="177" y="114">RESET</text>
<text x="177" y="108.9">INTB</text>
<text x="191.1" y="114">GPB0</text>
<text x="191.3" y="108.9">GPA7</text>
<text x="251.9" y="114">RESET</text>
<text x="251.9" y="108.9">INTB</text>
<text x="266" y="114">GPB0</text>
<text x="266.2" y="108.9">GPA7</text>
<text x="57.9" y="117.8">GPIO0</text>
<text x="191.1" y="116.5">GPB1</text>
<text x="191.1" y="119.1">GPB2</text>
<text x="266" y="116.5">GPB1</text>
<text x="266" y="119.1">GPB2</text>
<text x="57.9" y="120.3">GPIO1</text>
<text x="57.9" y="122.9">GPIO2</text>
<text x="57.9" y="125.4">GPIO3</text>
<text x="87.4" y="120.3">GPIO16</text>
<text x="87.4" y="122.9">GPIO17</text>
<text x="87.4" y="125.4">GPIO18</text>
<text x="121.1" y="121.6">A0</text>
<text x="121.1" y="124.2">A1</text>
<text x="129.2" y="122.5" transform="rotate(-90 129.2 122.5)">VCC</text>
<text x="131.6" y="121.6">SDA</text>
<text x="131.6" y="124.2">SCL</text>
<text x="191.1" y="121.6">GPB3</text>
<text x="191.1" y="124.2">GPB4</text>
<text x="266" y="121.6">GPB3</text>
<text x="266" y="124.2">GPB4</text>
<text x="57.9" y="128">GPIO4</text>
<text x="57.9" y="130.5">GPIO5</text>
<text x="87.4" y="128">GPIO19</text>
<text x="87.4" y="130.5">GPIO20</text>
<text x="121.1" y="126.7">A2</text>
<text x="129.2" y="127.8" transform="rotate(-90 129.2 127.8)">GND</text>
<text x="132.4" y="126.7">WP</text>
<text x="177" y="126.7">A0</text>
<text x="177" y="129.2">A1</text>
<text x="177" y="131.8">A2</text>
<text x="191.1" y="126.7">GPB5</text>
<text x="191.1" y="129.2">GPB6</text>
<text x="191.1" y="131.8">GPB7</text>
<text x="251.9" y="126.7">A0</text>
<text x="251.9" y="129.2">A1</text>
<text x="251.9" y="131.8">A2</text>
<text x="266" y="126.7">GPB5</text>
<text x="266" y="129.2">GPB6</text>
<text x="266" y="131.8">GPB7</text>
<text x="57.9" y="133">GPIO6</text>
<text x="57.9" y="135.6">GPIO7</text>
<text x="87.4" y="133">GPIO21</text>
<text x="87.4" y="135.6">GPIO22</text>
<text x="187.7" y="132.9" transform="rotate(-90 187.7 132.9)">V</text>
<text x="262.6" y="132.9" transform="rotate(-90 262.6 132.9)">V</text>
<text x="57.9" y="138.1">GPIO8</text>
<text x="57.9" y="140.7">GPIO9</text>
<text x="57.9" y="143.2">GPIO10</text>
<text x="85.1" y="140.7">ADC_VREF</text>
<text x="57.9" y="145.7">GPIO11</text>
<text x="57.9" y="148.3">GPIO12</text>
<text x="81.6" y="145.7">GPIO26_ADC0</text>
<text x="81.6" y="148.3">GPIO27_ADC1</text>
<text x="57.9" y="150.8">GPIO13</text>
<text x="57.9" y="153.4">GPIO14</text>
<text x="57.9" y="155.9">GPIO15</text>
<text x="81.6" y="150.8">GPIO28_ADC2</text>
<text x="89.3" y="155.9">AGND</text>
<text x="77.2" y="163.1" transform="rotate(-90 77.2 163.1)">GND</text>
<text x="175.7" y="187.7">SCK</text>
<text x="175.7" y="190.2">SDA</text>
<text x="186.4" y="188" transform="rotate(-90 186.4 188)">V</text>
<text x="190" y="187.7">GPA0</text>
<text x="190" y="190.2">GPA1</text>
<text x="251.9" y="186.4">SCK</text>
<text x="251.9" y="188.9">SDA</text>
<text x="262.6" y="186.7" transform="rotate(-90 262.6 186.7)">V</text>
<text x="266.2" y="186.4">GPA0</text>
<text x="266.2" y="188.9">GPA1</text>
<text x="266.2" y="191.5">GPA2</text>
<text x="190" y="192.7">GPA2</text>
<text x="190" y="195.3">GPA3</text>
<text x="190" y="197.8">GPA4</text>
<text x="266.2" y="194">GPA3</text>
<text x="266.2" y="196.5">GPA4</text>
<text x="175.7" y="202.9">INTA</text>
<text x="190" y="200.4">GPA5</text>
<text x="190" y="202.9">GPA6</text>
<text x="251.9" y="201.6">INTA</text>
<text x="266.2" y="199.1">GPA5</text>
<text x="266.2" y="201.6">GPA6</text>
<text x="175.7" y="205.4">INTB</text>
<text x="190" y="205.4">GPA7</text>
<text x="251.9" y="209.2">RESET</text>
<text x="251.9" y="204.2">INTB</text>
<text x="266" y="209.2">GPB0</text>
<text x="266.2" y="204.2">GPA7</text>
<text x="175.7" y="210.5">RESET</text>
<text x="189.8" y="210.5">GPB0</text>
<text x="189.8" y="213.1">GPB1</text>
<text x="189.8" y="215.6">GPB2</text>
<text x="266" y="211.8">GPB1</text>
<text x="266" y="214.3">GPB2</text>
<text x="189.8" y="218.1">GPB3</text>
<text x="189.8" y="220.7">GPB4</text>
<text x="251.9" y="221.9">A0</text>
<text x="266" y="216.9">GPB3</text>
<text x="266" y="219.4">GPB4</text>
<text x="266" y="221.9">GPB5</text>
<text x="175.7" y="223.2">A0</text>
<text x="175.7" y="225.8">A1</text>
<text x="189.8" y="223.2">GPB5</text>
<text x="189.8" y="225.8">GPB6</text>
<text x="251.9" y="224.5">A1</text>
<text x="251.9" y="227">A2</text>
<text x="266" y="224.5">GPB6</text>
<text x="266" y="227">GPB7</text>
<text x="175.7" y="228.3">A2</text>
<text x="186.4" y="229.4" transform="rotate(-90 186.4 229.4)">V</text>
<text x="189.8" y="228.3">GPB7</text>
<text x="262.6" y="228.1" transform="rotate(-90 262.6 228.1)">V</text>
</g>
<g font-size="1.3" fill="#a90000">
<text x="69.1" y="39.2">1</text>
<text x="150.4" y="39.2">3</text>
<text x="168.2" y="41.8">2</text>
<text x="168.2" y="39.2">6</text>
<text x="69.1" y="44.3">2</text>
<text x="150.4" y="44.3">5</text>
<text x="168.2" y="44.3">4</text>
<text x="159.9" y="49" transform="rotate(-90 159.9 49)">1</text>
<text x="186.6" y="87.1" transform="rotate(-90 186.6 87.1)">9</text>
<text x="261.5" y="87.1" transform="rotate(-90 261.5 87.1)">9</text>
<text x="173.9" y="90">12</text>
<text x="173.9" y="92.6">13</text>
<text x="196.8" y="90">21</text>
<text x="196.8" y="92.6">22</text>
<text x="196.8" y="95.1">23</text>
<text x="248.9" y="90">12</text>
<text x="248.9" y="92.6">13</text>
<text x="271.7" y="90">21</text>
<text x="271.7" y="92.6">22</text>
<text x="271.7" y="95.1">23</text>
<text x="71" y="97.2" transform="rotate(-90 71 97.2)">39</text>
<text x="76.1" y="97.2" transform="rotate(-90 76.1 97.2)">40</text>
<text x="81.1" y="97.2" transform="rotate(-90 81.1 97.2)">36</text>
<text x="196.8" y="97.7">24</text>
<text x="196.8" y="100.2">25</text>
<text x="271.7" y="97.7">24</text>
<text x="271.7" y="100.2">25</text>
<text x="173.9" y="107.8">19</text>
<text x="173.9" y="105.3">20</text>
<text x="196.8" y="102.7">26</text>
<text x="196.8" y="105.3">27</text>
<text x="196.8" y="107.8">28</text>
<text x="248.9" y="107.8">19</text>
<text x="248.9" y="105.3">20</text>
<text x="271.7" y="102.7">26</text>
<text x="271.7" y="105.3">27</text>
<text x="271.7" y="107.8">28</text>
<text x="53.9" y="109.1">30</text>
<text x="53.9" y="111.6">37</text>
<text x="173.9" y="112.9">18</text>
<text x="197.4" y="112.9">1</text>
<text x="248.9" y="112.9">18</text>
<text x="272.3" y="112.9">1</text>
<text x="54.5" y="116.7">1</text>
<text x="54.5" y="119.2">2</text>
<text x="95.8" y="119.2">21</text>
<text x="128.1" y="117.6" transform="rotate(-90 128.1 117.6)">8</text>
<text x="197.4" y="115.4">2</text>
<text x="197.4" y="118">3</text>
<text x="272.3" y="115.4">2</text>
<text x="272.3" y="118">3</text>
<text x="54.5" y="121.8">4</text>
<text x="54.5" y="124.3">5</text>
<text x="95.8" y="121.8">22</text>
<text x="95.8" y="124.3">24</text>
<text x="118.6" y="120.5">1</text>
<text x="118.6" y="123.1">2</text>
<text x="118.6" y="125.6">3</text>
<text x="136.4" y="120.5">5</text>
<text x="136.4" y="123.1">6</text>
<text x="136.4" y="125.6">7</text>
<text x="173.9" y="125.6">15</text>
<text x="197.4" y="120.5">4</text>
<text x="197.4" y="123.1">5</text>
<text x="197.4" y="125.6">6</text>
<text x="248.9" y="125.6">15</text>
<text x="272.3" y="120.5">4</text>
<text x="272.3" y="123.1">5</text>
<text x="272.3" y="125.6">6</text>
<text x="54.5" y="126.9">6</text>
<text x="54.5" y="129.4">7</text>
<text x="54.5" y="131.9">9</text>
<text x="95.8" y="126.9">25</text>
<text x="95.8" y="129.4">26</text>
<text x="95.8" y="131.9">27</text>
<text x="128.1" y="130.3" transform="rotate(-90 128.1 130.3)">4</text>
<text x="173.9" y="128.1">16</text>
<text x="173.9" y="130.7">17</text>
<text x="197.4" y="128.1">7</text>
<text x="197.4" y="130.7">8</text>
<text x="248.9" y="128.1">16</text>
<text x="248.9" y="130.7">17</text>
<text x="272.3" y="128.1">7</text>
<text x="272.3" y="130.7">8</text>
<text x="53.9" y="134.5">10</text>
<text x="53.9" y="137">11</text>
<text x="95.8" y="134.5">29</text>
<text x="186.6" y="136" transform="rotate(-90 186.6 136)">10</text>
<text x="261.5" y="136" transform="rotate(-90 261.5 136)">10</text>
<text x="53.9" y="139.6">12</text>
<text x="53.9" y="142.1">14</text>
<text x="95.8" y="139.6">35</text>
<text x="53.9" y="144.6">15</text>
<text x="53.9" y="147.2">16</text>
<text x="53.9" y="149.7">17</text>
<text x="95.8" y="144.6">31</text>
<text x="95.8" y="147.2">32</text>
<text x="95.8" y="149.7">34</text>
<text x="53.9" y="152.3">19</text>
<text x="53.9" y="154.8">20</text>
<text x="95.8" y="154.8">33</text>
<text x="76.1" y="166.5" transform="rotate(-90 76.1 166.5)">3</text>
<text x="185.3" y="183.6" transform="rotate(-90 185.3 183.6)">9</text>
<text x="248.9" y="185.3">12</text>
<text x="261.5" y="182.3" transform="rotate(-90 261.5 182.3)">9</text>
<text x="271.7" y="185.3">21</text>
<text x="172.7" y="186.6">12</text>
<text x="172.7" y="189.1">13</text>
<text x="195.5" y="186.6">21</text>
<text x="195.5" y="189.1">22</text>
<text x="195.5" y="191.6">23</text>
<text x="248.9" y="187.8">13</text>
<text x="271.7" y="187.8">22</text>
<text x="271.7" y="190.4">23</text>
<text x="195.5" y="194.2">24</text>
<text x="195.5" y="196.7">25</text>
<text x="271.7" y="192.9">24</text>
<text x="271.7" y="195.4">25</text>
<text x="271.7" y="198">26</text>
<text x="172.7" y="201.8">20</text>
<text x="195.5" y="199.3">26</text>
<text x="195.5" y="201.8">27</text>
<text x="248.9" y="203.1">19</text>
<text x="248.9" y="200.5">20</text>
<text x="271.7" y="200.5">27</text>
<text x="271.7" y="203.1">28</text>
<text x="172.7" y="209.4">18</text>
<text x="172.7" y="204.3">19</text>
<text x="195.5" y="204.3">28</text>
<text x="196.1" y="209.4">1</text>
<text x="248.9" y="208.1">18</text>
<text x="272.3" y="208.1">1</text>
<text x="196.1" y="212">2</text>
<text x="196.1" y="214.5">3</text>
<text x="272.3" y="210.7">2</text>
<text x="272.3" y="213.2">3</text>
<text x="272.3" y="215.8">4</text>
<text x="196.1" y="217">4</text>
<text x="196.1" y="219.6">5</text>
<text x="248.9" y="220.8">15</text>
<text x="272.3" y="218.3">5</text>
<text x="272.3" y="220.8">6</text>
<text x="172.7" y="222.1">15</text>
<text x="172.7" y="224.7">16</text>
<text x="172.7" y="227.2">17</text>
<text x="196.1" y="222.1">6</text>
<text x="196.1" y="224.7">7</text>
<text x="196.1" y="227.2">8</text>
<text x="248.9" y="223.4">16</text>
<text x="248.9" y="225.9">17</text>
<text x="272.3" y="223.4">7</text>
<text x="272.3" y="225.9">8</text>
<text x="185.3" y="232.5" transform="rotate(-90 185.3 232.5)">10</text>
<text x="261.5" y="231.2" transform="rotate(-90 261.5 231.2)">10</text>
</g>
<g font-size="1.3" fill="#725600">
<text x="327.2" y="38">File: button_bank_1.kicad_sch</text>
<text x="326.7" y="52.8">File: button_bank_2.kicad_sch</text>
<text x="327.2" y="68.3">File: button_bank_3.kicad_sch</text>
<text x="327.4" y="82.5">File: button_bank_4.kicad_sch</text>
<text x="327" y="95.9">File: scoreboard.kicad_sch</text>
</g>
<g font-size="1.3" fill="#0000c2">
<text x="170" y="262.6">32 inputs / 30 lamp outputs; four MCP23017 SOIC-28 devices.</text>
<text x="170" y="264.7">GPA7/GPB7: output only. I2C: U1=0x20, U4=0x23, U5=0x21, U6=0x22.</text>
<text x="170" y="266.7">6 columns x 5 rows; SW31 START/SELECT and SW32 BACK are input-only menu buttons.</text>
<text x="170" y="268.8">Firmware pin map and IODIR masks: Review/IO_REVISION.md</text>
</g>
<g font-size="1.1" fill="#006464">
<text x="177.4" y="34.1">C19</text>
<text x="62.5" y="37.4">J1</text>
<text x="76.4" y="36.7">F1</text>
<text x="85.2" y="36.6">+12V</text>
<text x="152.4" y="36.4">U2</text>
<text x="160" y="36.4">TPS54202HDDCR</text>
<text x="177" y="41.1">100n</text>
<text x="192" y="39.2">L1</text>
<text x="218" y="39.1">+5V</text>
<text x="266.4" y="39.7">D1</text>
<text x="60.9" y="47.8">12VDC</text>
<text x="71.7" y="42.5">5A/25VDC fast</text>
<text x="96.2" y="45.2">C10</text>
<text x="96.2" y="47.8">470u</text>
<text x="110.2" y="45.2">C14</text>
<text x="110.2" y="47.8">100n</text>
<text x="122.9" y="45.2">C12</text>
<text x="122.9" y="47.8">10u</text>
<text x="134.3" y="45.2">C13</text>
<text x="134.3" y="47.8">10u</text>
<text x="144.5" y="45.2">R9</text>
<text x="144.5" y="47.8">511k</text>
<text x="190.9" y="44.7">15uH</text>
<text x="204.1" y="46.5">R10</text>
<text x="218.1" y="47.8">C18</text>
<text x="204.1" y="49.1">100k</text>
<text x="218.1" y="50.3">75p</text>
<text x="229.5" y="49.1">C20</text>
<text x="229.5" y="51.6">10u</text>
<text x="241" y="49.1">C21</text>
<text x="241" y="51.6">10u</text>
<text x="251.1" y="49.1">C22</text>
<text x="251.1" y="51.6">10u</text>
<text x="261.3" y="49.1">C23</text>
<text x="261.3" y="51.6">10u</text>
<text x="69.4" y="54.1">GND</text>
<text x="91" y="55.4">GND</text>
<text x="105" y="55.4">GND</text>
<text x="117.7" y="55.4">GND</text>
<text x="129.1" y="55.4">GND</text>
<text x="158.3" y="55.4">GND</text>
<text x="204.1" y="57.9">R11</text>
<text x="204.1" y="60.5">13.7k</text>
<text x="224.4" y="60.5">GND</text>
<text x="235.8" y="60.5">GND</text>
<text x="245.9" y="60.5">GND</text>
<text x="256.1" y="60.5">GND</text>
<text x="199" y="66.8">GND</text>
<text x="98.1" y="72.2">+3V3</text>
<text x="184.5" y="77.2">+3V3</text>
<text x="207.4" y="77.8">100n</text>
<text x="208" y="76.2">C5</text>
<text x="259.4" y="77.2">+3V3</text>
<text x="273.8" y="76.5">C6</text>
<text x="92.4" y="80.8">C1</text>
<text x="92.4" y="83.3">10u</text>
<text x="103.8" y="80.8">C2</text>
<text x="103.8" y="83.3">100n</text>
<text x="273.9" y="78.4">100n</text>
<text x="289.1" y="83" transform="rotate(-90 289.1 83)">GND</text>
<text x="176.1" y="86.6">U1</text>
<text x="190.5" y="86.6">MCP23017T-E/SO</text>
<text x="211.7" y="87.2">GND</text>
<text x="251.1" y="86.6">U5</text>
<text x="265.4" y="86.6">MCP23017T-E/SO</text>
<text x="87.2" y="92.2">GND</text>
<text x="98.6" y="92.2">GND</text>
<text x="57.1" y="97.3">A1</text>
<text x="83.8" y="97.3">Pico 2 W / SC1633</text>
<text x="126.1" y="107.7">+3V3</text>
<text x="135.1" y="106.2">C3</text>
<text x="135.1" y="108.2">100n</text>
<text x="146.8" y="113.5" transform="rotate(-90 146.8 113.5)">GND</text>
<text x="120.8" y="117.6">U3</text>
<text x="129.5" y="117.6">24LC256-I/SN</text>
<text x="241.6" y="123">+3V3</text>
<text x="108.8" y="138">GND</text>
<text x="136.7" y="135.4">GND</text>
<text x="242.1" y="132.9">GND</text>
<text x="247.2" y="135.4">GND</text>
<text x="126.6" y="140.5">GND</text>
<text x="164.7" y="139.2">GND</text>
<text x="185" y="145.6">GND</text>
<text x="259.9" y="145.6">GND</text>
<text x="104.5" y="163.6">+3V3</text>
<text x="114.6" y="163.6">+3V3</text>
<text x="126.1" y="163.6">+3V3</text>
<text x="74.5" y="173.5">GND</text>
<text x="108.4" y="171">R1</text>
<text x="108.4" y="173.5">4.7k</text>
<text x="118.6" y="171">R2</text>
<text x="118.6" y="173.5">4.7k</text>
<text x="130" y="171">R3</text>
<text x="130" y="173.5">10k</text>
<text x="183.2" y="173.8">+3V3</text>
<text x="193.6" y="173.3">C4</text>
<text x="259.4" y="172.5">+3V3</text>
<text x="268.4" y="173.5">100n</text>
<text x="268.5" y="171.7">C7</text>
<text x="193.5" y="175">100n</text>
<text x="204" y="179.5" transform="rotate(-90 204 179.5)">GND</text>
<text x="281.5" y="178.2" transform="rotate(-90 281.5 178.2)">GND</text>
<text x="174.9" y="183.2">U4</text>
<text x="189.2" y="183.2">MCP23017T-E/SO</text>
<text x="251.1" y="181.9">U6</text>
<text x="265.4" y="181.9">MCP23017T-E/SO</text>
<text x="162.9" y="216.9">+3V3</text>
<text x="239.1" y="220.8">+3V3</text>
<text x="245.9" y="218">GND</text>
<text x="247.2" y="230.7">GND</text>
<text x="165.9" y="235.7">GND</text>
<text x="183.7" y="242.1">GND</text>
<text x="259.9" y="240.8">GND</text>
</g>
<g font-size="1.1" fill="#840000">
<text x="40.4" y="117.7">DISP_R1</text>
<text x="40.4" y="120.3">DISP_G1</text>
<text x="40.4" y="122.8">DISP_B1</text>
<text x="40.4" y="125.3">DISP_R2</text>
<text x="40.4" y="130.4">DISP_B2</text>
<text x="40.4" y="127.9">DISP_G2</text>
<text x="41.4" y="135.5">DISP_B</text>
<text x="41.6" y="133">DISP_A</text>
<text x="36.7" y="140.6">DISP_ENABLE</text>
<text x="39.5" y="143.1">DISP_CLK</text>
<text x="41.4" y="138">DISP_C</text>
<text x="38.5" y="148.2">DISP_OE_N</text>
<text x="39.9" y="145.7">DISP_LAT</text>
</g>
<text font-size="1.1" fill="#0000c2" x="118.4" y="115.4">EEPROM</text>
<g font-size="1.1" fill="#0f0f0f">
<text x="195.6" y="151.6">IO_RESET_N</text>
<text x="195.6" y="159.3">I2C_SDA</text>
<text x="195.6" y="168.1">I2C_SCL</text>
</g>
<g font-size=".8" fill="#006464">
<text x="187.7" y="90.3" transform="rotate(-90 187.7 90.3)">DD</text>
<text x="262.6" y="90.3" transform="rotate(-90 262.6 90.3)">DD</text>
<text x="187.7" y="131.7" transform="rotate(-90 187.7 131.7)">SS</text>
<text x="262.6" y="131.7" transform="rotate(-90 262.6 131.7)">SS</text>
<text x="262.6" y="185.6" transform="rotate(-90 262.6 185.6)">DD</text>
<text x="186.4" y="186.9" transform="rotate(-90 186.4 186.9)">DD</text>
<text x="262.6" y="227" transform="rotate(-90 262.6 227)">SS</text>
<text x="186.4" y="228.2" transform="rotate(-90 186.4 228.2)">SS</text>
</g>
</svg>
